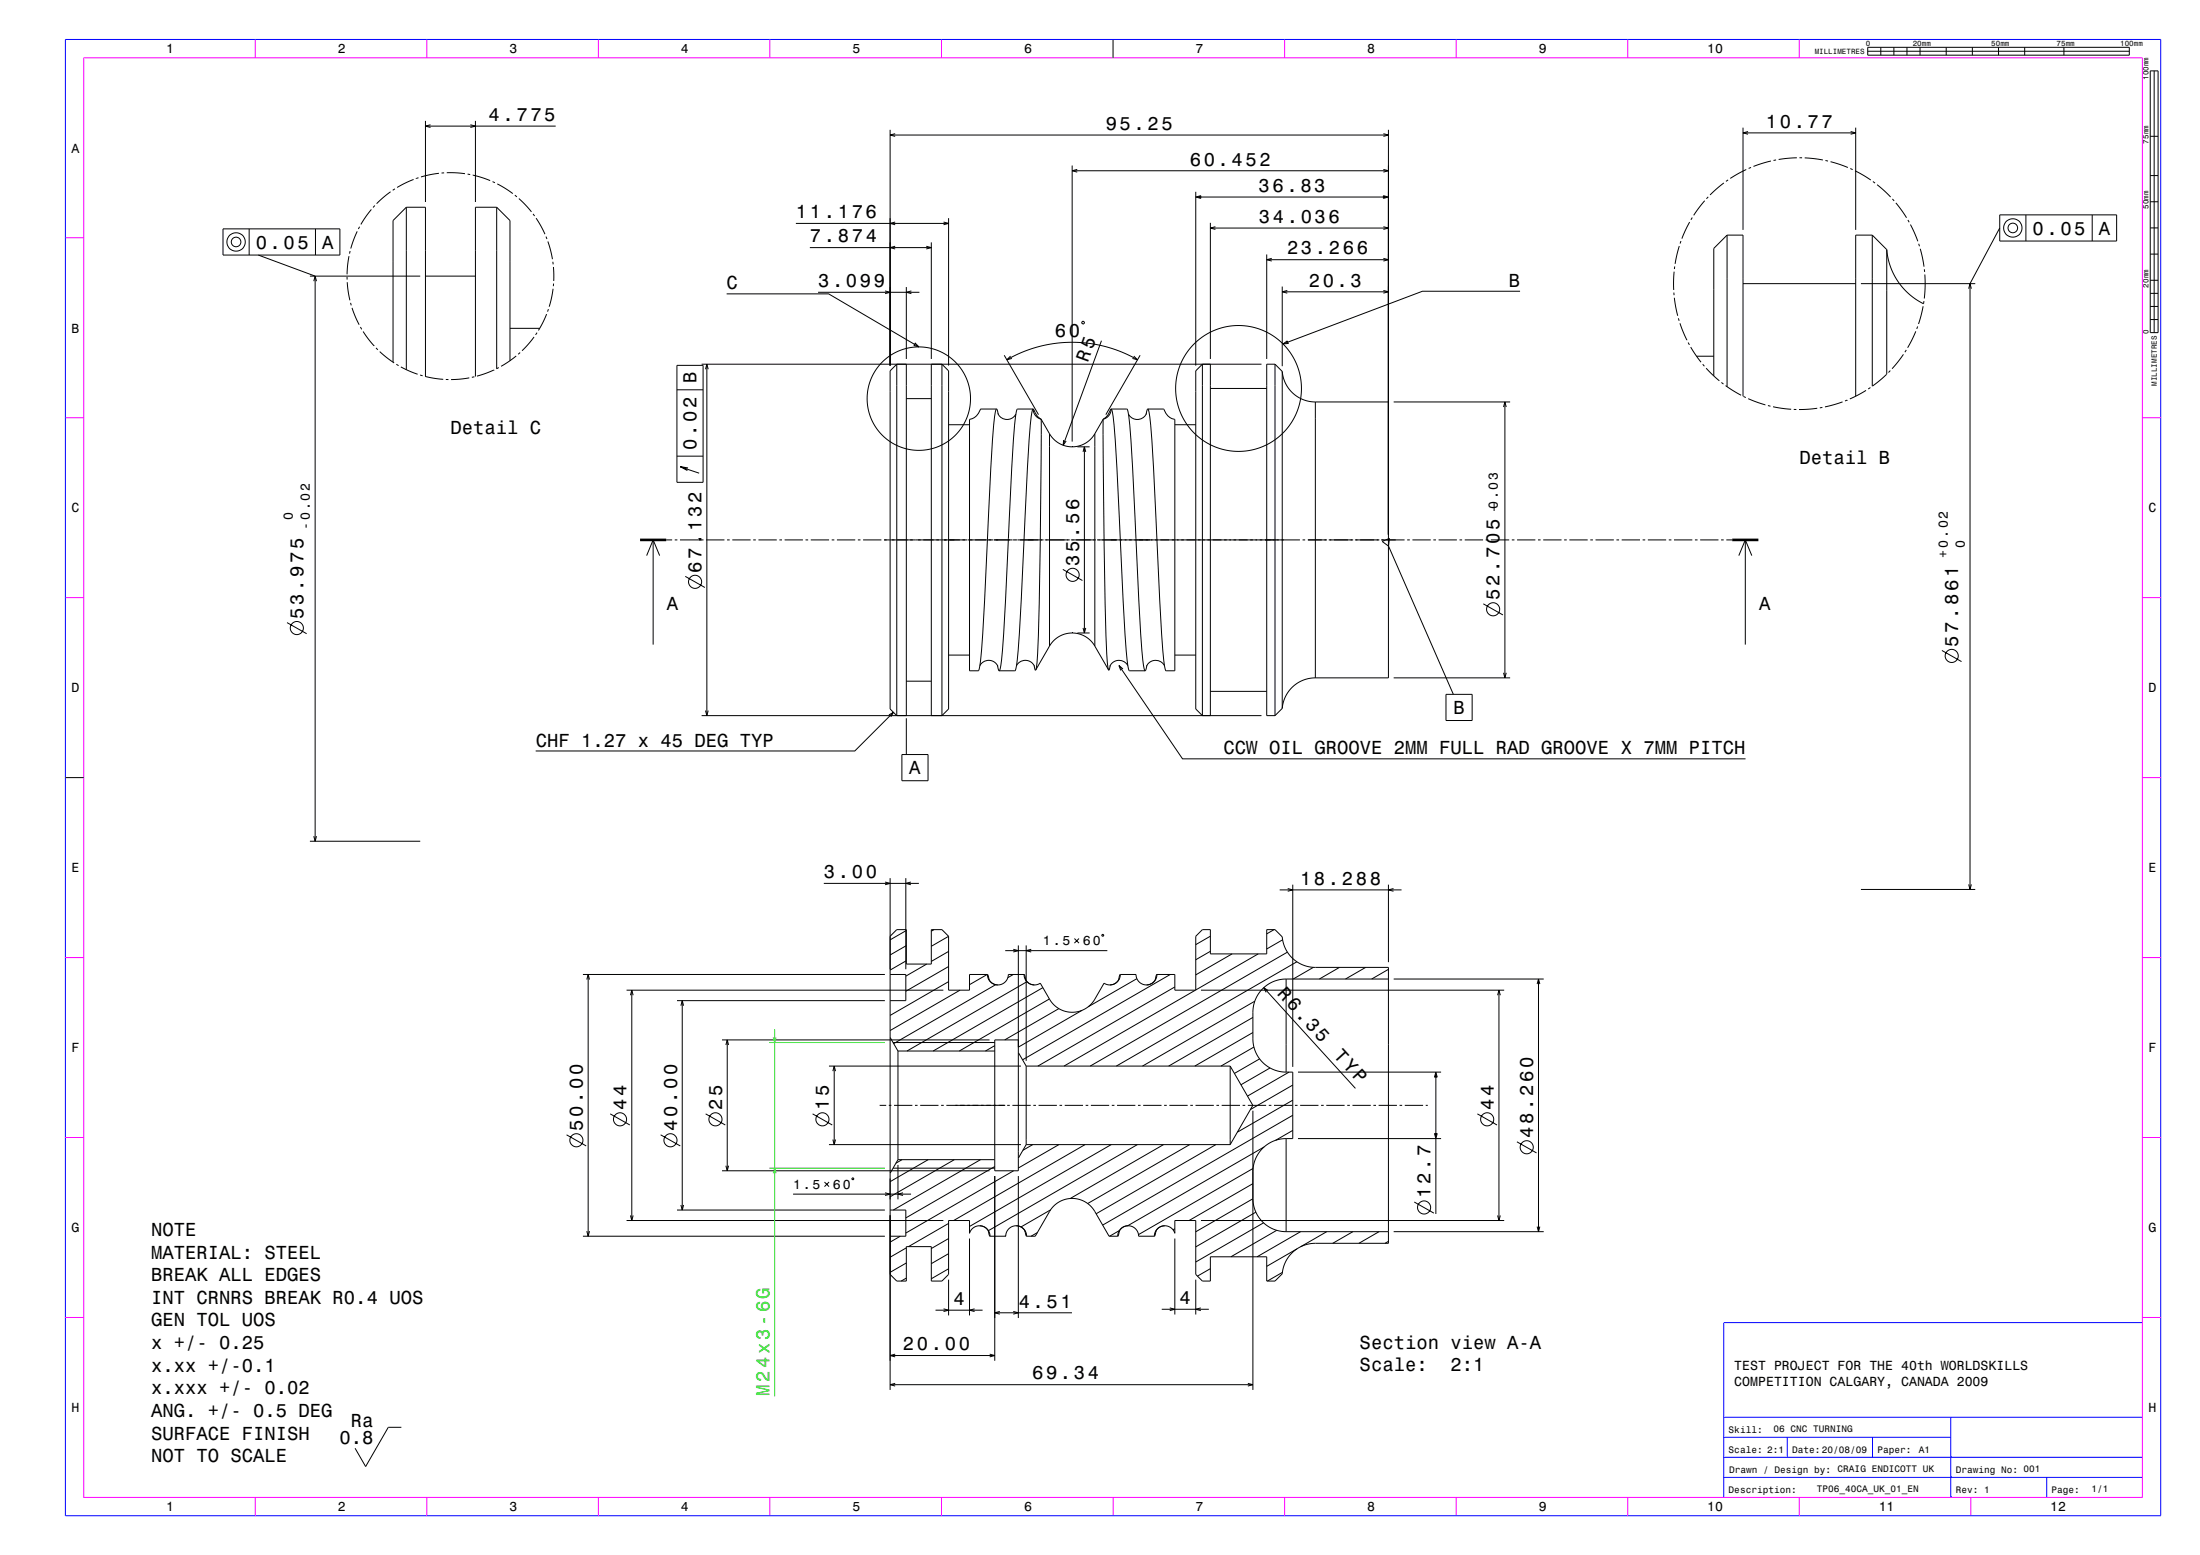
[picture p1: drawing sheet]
<svg xmlns="http://www.w3.org/2000/svg" width="841mm" height="594mm" viewBox="0 0 841 594" stroke-linecap="round" stroke-linejoin="round" font-family="sans-serif">
<g fill="none" stroke="#000" stroke-width=".38">
<path d="M425.5 15.1v7M714 19.6h100M714 18.1h100v3h-100zM719 18.1v3M724 18.1v3M729 18.1v3M734 18.1v3M744 18.1v3M754 18.1v3M764 18.1v3M774 18.1v3M789 18.1v3"/>
<path d="M822 27.1h3v100h-3zM823.5 27.1v100M162.6 46.2v31M162.6 48.2h49.8M164.6 47.7l-2 .5 2 .5M179.8 47.7l1.9 .5-1.9 .5M181.7 46.2v31M340.3 49.6v90.1M340.3 51.6h190.5M342.2 51.1l-1.9 .5 1.9 .5M528.8 51.1l2 .5-2 .5M530.8 49.6v209.4h-28"/>
<path d="M666.3 48.8v39M666.3 50.8h43.1M668.3 50.3l-2 .5 2 .5M707.5 50.3l1.9 .5-1.9 .5M709.4 48.8v39M822 52.1h3M143.3 78.5l-.7 .8M149.3 73.3l-5.3 4.5M151 72.2l-.9 .5M155.3 79.2h7.3v64.6M155.3 79.2v62M155.3 79.2l-5 5.1v54.1"/>
<path d="M158.1 68.6l-6.3 3M160 67.9l-1 .3M167.8 66.2l-6.9 1.4M169.8 66l-1 .1M170.8 66l7 .4M178.8 66.5l.9 .2M180.7 66.9l6.7 2.1M188.3 69.4l.9 .4M189.9 79.2h-8.2v64.6M189.9 79.2l5.1 5.1v53.5M189.9 79.2v61.6M190.1 70.3l5.9 3.7"/>
<path d="M196.8 74.6l.8 .6M198.4 75.9l4.8 5M409.9 63.2v105.5M409.9 65.2h120.9M411.8 64.7l-1.9 .5 1.9 .6M457.1 73.3v66.4M457.1 75.3l1.9-.5v1zM459 75.3h69.8M528.8 64.7l2 .5-2 .6M528.8 74.8l2 .5-2 .5zM651.7 76.7l-4.2 5.6M653 75.2l-.7 .7"/>
<path d="M659 69.9l-5.3 4.6M660.6 68.7l-.8 .6M667.6 64.8l-6.1 3.4M669.4 64l-.9 .4M677 61.5l-6.7 2.1M679 61.1l-1 .2M686.9 60.3l-7 .6M687.9 60.3h1M689.9 60.3l7 .8M697.8 61.3l1 .2M699.8 61.8l6.6 2.2M707.3 64.4l.9 .4"/>
<path d="M709.1 65.2l6.1 3.6M716 69.4l.8 .5M717.6 70.6l5.2 4.7M723.4 76l.7 .8M724.8 77.5l4 5.7M822 67.1h3M822 77.1h3M85.2 87.4h44.7v10h-44.7zM95.2 87.4v10M98.7 97.4l21.8 8.1v215.9M120.6 87.4v10M133.4 97.9l-.7 6.9"/>
<path d="M133.8 95.9l-.2 1M136.6 88.4l-2.5 6.5M137.5 86.6l-.5 .9M142 80l-4 5.7M203.8 81.7l.6 .8M204.9 83.4l3.4 6.1M208.7 90.4l.4 .9M209.4 92.3l1.8 6.7M304.3 85.4h58.3M309.6 94.6h46.4M342.2 94.1l-1.9 .5 1.9 .5M342.2 84.8l-1.9 .6 1.9 .5"/>
<path d="M354.1 94.1l1.9 .5-1.9 .5M356 92.6v44.5M360.7 84.8l1.9 .6-1.9 .5M362.6 83.4v56.3M462.7 85.1v52M462.7 87.1h68.1M464.6 86.6l-1.9 .5 1.9 .5M484.2 97.2v39.9M484.2 99.2h46.6M486.2 98.7l-2 .5 2 .5M528.8 98.7l2 .5-2 .5M528.8 86.6l2 .5-2 .5"/>
<path d="M642 94l-1.6 6.8M642.6 92.1l-.3 .9M645.9 84.8l-3 6.4M646.9 83.1l-.5 .9M660.2 89.8h6.1v61.6M660.2 89.8v57.9M660.2 89.8l-5.1 5.1v48.7M715.7 89.8h-6.3v61.6M715.7 89.8v57.8M715.7 89.8l5.6 5.6M721.3 95.4l.5 3.4 1 3.4 1.4 3.2 1.9 2.9 2.6 3 2.9 2.5 3.7 2.3 .2-1.1M721.3 95.4v47.6"/>
<path d="M729.4 84l.4 .9M730.3 85.8l2.9 6.4M733.5 93.1l.3 1M734.1 95l1.4 6.9M764.5 87.1l-11.4 21.3v231.4M764.5 82.1h44.7v10h-44.7zM774.5 82.1v10M799.8 82.1v10M822 87.1h3M822 97.1h3M118.5 105.5h42.1M120 107.4l.5-1.9 .5 1.9"/>
<path d="M132.7 105.8v1M132.7 107.8l1.1 6.9M134 115.7l.3 1M134.6 117.6l2.7 6.5M162.6 105.5h19.1M209 120l-3.2 6.2M209.7 118.1l-.4 1M211.3 100l.2 1M211.4 110.3l-1.4 6.9M211.6 102l.1 5.3M211.6 108.3l-.1 1M277.8 112.3h39l34.5 20.2"/>
<path d="M312.7 111.7h38.8M338.3 111.1l2 .6-2 .5M346.5 109.7v27.4M348.4 111.1l-1.9 .6 1.9 .5M490.2 109.5v30.4M490.2 111.5h40.6M492.1 111l-1.9 .5 1.9 .5M528.8 111l2 .5-2 .5M581.1 111.3h-37.3l-53.3 20.1M639.9 111.8l.1 1M640 103.8l-.2 7M640.1 113.8l1.3 6.8"/>
<path d="M640.2 101.8l-.1 1M666.3 108.4h43.1M711.4 108.4h43.7M735.2 117l-1.8 6.8M735.6 102.9l.1 1M735.8 104.9l.1 4.4-.3 4.7M752.6 110.3l.5-1.9 .5 1.9M822 107.1h3M822 117.1h3M822 112.1h3M137.8 124.9l.5 .9M138.8 126.6l4.3 5.6"/>
<path d="M143.7 132.9l.7 .7M145.2 134.3l5.5 4.3M151.5 139.2l.9 .5M195 125.4h11.3M197.3 136l-5.7 3.9M198.8 134.7l-.7 .7M204.2 128.7l-4.6 5.3M205.3 127.1l-.6 .8M258.8 139.6h10v44.7h-10zM268.2 139.1h214M270.2 139.1v134.3M346.5 139.1v134.3"/>
<path d="M349.9 131.1l1.4 1.4-1.9-.5zM356 139.1v134.3M360.1 139.1l2.5 2.6v129.2l-2.5 2.5zM383.9 135.7l13.1 22.7M384.9 137.5l5.9-2.9 6.1-2.1 6.1-1.3 6.8-.4 6.5 .4 6.6 1.3 5.9 2 6 3M386.3 136l-1.4 1.5 1.9-.6M413.5 123.1l.7-.3 .3 .6-.6 .4zM421.1 130.2l-14.7 39.9M433.4 136l1.4 1.5-1.9-.6M435.8 135.7l-13.1 22.7M459.7 139.1v134.3l-2.6-2.5v-129.2zM462.7 139.1v134.3"/>
<path d="M487.4 139.1h-3.2v134.3h3.2M487.4 139.1v134.3M487.4 139.1l2.8 2.8M490.5 131.4l1.6-1.2 .4 1zM641.6 121.6l.3 1M642.2 123.5l2.7 6.5M645.4 130.9l.4 .8M646.3 132.6l4 5.8M648.6 136.1h6.5M650.9 139.2l.7 .7M727.6 135.4l-4.3 5.5M728.7 133.7l-.5 .8"/>
<path d="M732.4 126.6l-3.1 6.2M733.1 124.7l-.4 1M822 122.1h3M153.2 140.2l6.5 2.8M160.6 143.3l1 .3M162.5 143.8l6.9 1.1M170.4 145h1M179.4 144.4l-7 .6M181.3 143.9l-.9 .3M188.9 141.3l-6.6 2.4M190.7 140.4l-.9 .5M258.8 148.9h10"/>
<path d="M269.7 141.1l.5-2 .5 2M340.3 141.7l2.5-2.6v134.3l-2.5-2.5zM346.5 152.3h9.5M381 156.3l.6 1.9M381.5 158a3.8 3.8 0 0 0 3.3 2.3 3.8 3.8 0 0 0 3.5-2M395 156.3l-.5 1.1a174.8 174.8 0 0 0-1.7 21.5l-1.3 27a612.3 612.3 0 0 1-2.9 48.4l-.6 2h-6M395 156.3h-6l-.5 1.1a174.4 174.4 0 0 0-1.7 21.4l-1.3 27a611 611 0 0 1-2.9 48.5l-.6 2M395 156.3a4 4 0 0 0 3 3.9M395 156.3a7 7 0 0 0 3 3.9M424.8 156.3a4 4 0 0 1-3.1 3.9M424.8 156.3l.4 1.1a174.8 174.8 0 0 1 1.8 21.5l1.3 27a610.7 610.7 0 0 0 2.8 48.4l.6 2h6.1M424.8 156.3h6l.4 1.1a174.4 174.4 0 0 1 1.8 21.4l1.3 27a609.5 609.5 0 0 0 2.8 48.5l.7 2"/>
<path d="M424.8 156.3h-.1a7 7 0 0 1-3 3.9M438.3 158a3.8 3.8 0 0 1-3.4 2.3 3.8 3.8 0 0 1-3.5-2M438.8 156.3h6a6.4 6.4 0 0 0 4.3 3.9v96.1h-3.4l-.6-2a266.8 266.8 0 0 1-1.8-25l-1.4-31.4a409.1 409.1 0 0 0-2.7-40.5zM438.8 156.3l-.7 2M462.7 148.4h21.5M490.2 141.9l.4 2.2 .8 2.4 1.2 1.9 1.7 1.8 1.8 1.4 2.2 1.1 2.4 .7 2.1 .2M490.2 141.9v128.7M502.8 153.6h28M502.8 153.6v105.4M532.8 153.6h44.5M574.8 155.5l.5-1.9 .5 1.9M575.3 153.6v105.4"/>
<path d="M652.2 140.7l5.1 4.8M658.1 146.1l.8 .6M659.7 147.3l5.9 3.7M666.5 151.5l.9 .4M668.3 152.3l6.6 2.4M675.8 154.9l1 .3M677.8 155.4l6.9 1M685.7 156.4h1M694.7 156l-7 .5M696.7 155.6l-1 .2M704.4 153.5l-6.7 2M706.2 152.8l-.9 .4"/>
<path d="M713.3 149.2l-6.1 3.2M715 148.1l-.8 .5M721.2 143l-5.4 4.5M722.6 141.6l-.7 .7M258.8 174.3h10M260 178.3l3 .5M262.8 179.8l-2.8-1.5 7.3 2.5M362.6 162.3h8M370.6 160.2a6.6 6.6 0 0 0 4.4-3.9h6l-.5 1.1a174.7 174.7 0 0 0-1.7 21.5l-1.3 27.1a609.3 609.3 0 0 1-2.9 48.3l-.6 2h-3.4zM398 160.2v15a1603.3 1603.3 0 0 1-1.6 77.9l-.4 2.8M398 160.2l3.2 5.5M401.2 165.7l1.7 2.2 2 1.5 2.3 .9 2.4 .4 2.5-.2 2.6-1 2-1.5 1.8-2.3"/>
<path d="M401.2 165.7v81.1M406.6 168.1l-.2 2 1.2-1.6M411.9 170.7h4.6M414 172.6l.5-1.9 .6 1.9M414.5 170.7v71.1M418.5 165.7v81.1M421.7 160.2v15a1607.6 1607.6 0 0 0 1.6 77.9l.5 2.8M421.7 160.2l-3.2 5.5M449.1 162.3h8M247.2 212.3l2.5-6 2.5 6M249.7 206.3v40M254.7 206.3h2.2"/>
<path d="M257.9 206.3h1M259.9 206.3h7M267.9 206.3h1M269.9 206.3h7M277.9 206.3h1M279.9 206.3h7M287.9 206.3h1M289.9 206.3h7M297.9 206.3h1M299.9 206.3h7M307.9 206.3h1M309.9 206.3h7"/>
<path d="M317.9 206.3h1M319.9 206.3h7M327.9 206.3h1M329.9 206.3h7M337.9 206.3h31.8M369.9 206.3h9.8M379.9 206.3h7M387.1 206.3h1.8M389.1 206.3h9.8M399.4 206.3h9.5M406.3 217.5l7.5 4.3M409.4 206.3h9.5"/>
<path d="M419.4 206.3h77.5M497.9 206.3h1M499.9 206.3h7.4M507.9 206.3h9.4M517.9 206.3h9.4M527.9 206.3h9M528.4 206.9l2.7-1.2-.3 3zM530.8 208.7l24.8 56.6M537.9 206.3h1M539.9 206.3h7M547.9 206.3h1M549.9 206.3h7"/>
<path d="M557.9 206.3h1M559.9 206.3h7M567.9 206.3h1M569.9 206.3h7M577.9 206.3h1M579.9 206.3h7M587.9 206.3h1M589.9 206.3h7M597.9 206.3h1M599.9 206.3h7M607.9 206.3h1M609.9 206.3h7"/>
<path d="M617.9 206.3h1M619.9 206.3h7M627.9 206.3h1M629.9 206.3h7M637.9 206.3h1M639.9 206.3h7M647.9 206.3h1M649.9 206.3h7M657.9 206.3h1M659.9 206.3h2.3M664.7 212.3l2.5-6 2.5 6M667.2 206.3v40"/>
<path d="M109.7 237.9l7.5 4.2M262 220.2l7.5 4.2M414 239.9l.5 1.9 .6-1.9M567 230.7l7.5 4.2M362.6 250.3h8M374.6 254.3a3.8 3.8 0 0 1 3.5-2 3.8 3.8 0 0 1 3.4 2.3M381.3 254.3l.7 2M382 256.3h.1M388.6 254.3a3.8 3.8 0 0 1 3.5-2 3.8 3.8 0 0 1 3.4 2.3M395.3 254.3l.4 1.6h.3M401.2 246.8l1.7-2.1 1.9-1.5 2.6-1.1 2.4-.3 2.8 .4 2.3 1 1.9 1.5 1.7 2.1M401.2 246.8l-5.2 9.1"/>
<path d="M411.9 241.8h4.6M418.5 246.8l5.3 9.1M424.4 254.3l-.4 1.6h-.2M427.8 254.3l24.3 35.6h215.2M429.3 255.6l-1.5-1.3 .6 1.9M431.2 254.3a3.8 3.8 0 0 0-3.6-2 3.8 3.8 0 0 0-3.3 2.3M437.8 256.3h.1M438.4 254.3l-.6 2M445.2 254.3a3.8 3.8 0 0 0-3.6-2 3.8 3.8 0 0 0-3.3 2.3M449.1 250.3h8M502.8 259l-2.4 .2-2.2 .7-2 1-2 1.5-1.5 1.6-1.3 2.2-.8 2.1-.4 2.3M532.8 259h44.5"/>
<path d="M574.8 257l.5 2 .5-2M742.4 248.5l7.5 4.3M268.2 273.4h214M269.7 271.5l.5 1.9 .5-1.9M339.8 273.1l1.7-1-.9 1.8M341.5 272.1l-14.7 14.8h-122M346.5 274.4v13.9M346.5 260.2h9.5M462.7 264.1h21.5M490.2 270.6l-2.8 2.8M552.8 265.3h10v10h-10zM25 297.1h7"/>
<path d="M344.8 288.3h10v10h-10zM120 319.5l.5 1.9 .5-1.9M118.5 321.4h42.1M314.9 337.5h36.4M338.3 337l2 .5-2 .5M340.3 335.5v195.5M346.3 335.5v34.8M348.2 337l-1.9 .5 1.9 .5M489.2 340h46.6M492.3 339.5l1.9 .5-1.9 .5M494.2 338v69.6M530.8 338v29.6"/>
<path d="M532.7 339.5l-1.9 .5 1.9 .5M711.4 339.8h43.7M752.6 337.9l.5 1.9 .5-1.9M340.3 357.7l2.5-2.5h3.7v13.1h9.5v-13.1h4.1l2.5 2.5M346.5 355.5l-6.2 3.6M357.1 355.2l-1.1 .6M362.6 357.7l-6.6 3.8M362.6 357.7v20.6h8v-6h6.9M410.7 358.6l1.8 1.7M412.5 358.6l-1.8 1.7M421.2 357.2l.5-.2 .2 .5-.5 .2zM462.7 357.7l-5.6 3.2"/>
<path d="M487.1 355.2l-2.9 1.6M490.3 359l-6.1 3.6M222.8 372.3h115.5M224.3 374.2l.5-1.9 .6 1.9M224.8 372.3v100M239.5 378.3h121.1M241.5 378.3v88M340.3 372.3h6v10h-6M346.5 367l-6.2 3.6M346.5 361.3l-6.2 3.5M354.3 368.3l-8 4.6M362.6 375l-22.3 12.9"/>
<path d="M362.6 369.3l-16.3 9.4M362.6 363.5l-6.6 3.8M367 378.3l-26.7 15.4M377.4 372.3l-6.8 3.9M377.5 372.3a4 4 0 0 0 4 4M377.5 372.3l.6 2M378 374a3.7 3.7 0 0 0 3.5 2.3M380.6 376.2l-39 22.5M384.3 363.2h39M387.4 362.7l1.9 .5-1.9 .5M387.4 372.3l-2.1 1.2M389.3 361.2v86.1h-9v-50h9"/>
<path d="M391.5 372.3h-6a4 4 0 0 1-4 4M391.5 372.3a4 4 0 0 0 4 4M391.5 372.3l.6 2M392 374l.1 .2a3.8 3.8 0 0 0 3.4 2.1M392.3 361.2v44.1M392.6 375.1l-45.9 26.4M394.2 362.7l-1.9 .5 1.9 .5M395.5 376.3l2.2-.7 3.9 6.8 2.4 2.5 2.9 1.4 3 .4 3.2-.5 2.6-1.4 2.5-2.5 3.9-6.7 2.2 .7M398.7 377.3l-42 24.2M427.8 374l-.1 .2a3.8 3.8 0 0 1-3.4 2.1M428.3 372.3a4 4 0 0 1-4 4M428.3 372.3h6a4 4 0 0 0 4 4"/>
<path d="M428.3 372.3l-.7 2M434.6 373.9l-18.6 10.8M441.8 374a3.7 3.7 0 0 1-3.5 2.3M442.3 372.3a4 4 0 0 1-4 4M442.3 372.3h6.8v6h8v-20.6l2.6-2.5h3v9.2h21.5v-9.2h3.2l2.8 2.7 .8 3.7 2.1 3.4 2.7 2.5 3 1.4 3.9 .7h28.1v105.4h-28.2l-3.7 .6-3.3 1.7-2.6 2.4-1.9 3.2-.9 3.8-2.8 2.7h-3.2v-9.2h-21.5v9.2h-3l-2.6-2.5v-20.6h-8v4.9a4 4 0 0 0-3.8-2.9M442.3 372.3l-.7 2M447.4 372.3l-56.5 32.6M449.1 377.1l-52.3 30.2M457 378.3l-50.2 29M459.1 378.3h115.9M462.7 363.4l-5.6 3.3M471 364.4l-13.9 8"/>
<path d="M481 364.4l-23.9 13.8M483.1 377.3l35.1 38.5M484.8 378.4l-1.7-1.1 .9 1.8M491.7 374l-2.5 .3-2.4 .7-2.2 1.2-1.9 1.6-1.6 1.9-1.2 2.2-.7 2.4-.2 2.4v11.4l.6 2.7 1 2.3 1.9 2.6 2.8 2.2 3 1.2 3.4 .5M491.7 374h39.1M491.7 374v35.6M492.2 363.8l-75.4 43.5M495.8 367.4l-69 39.9M502.1 369.6l-7.7 4.4M512.1 369.6l-7.7 4.4M522.1 369.6l-7.7 4.4M530.8 370.3l-6.4 3.7"/>
<path d="M532.8 374h57.3M573 378.3v88M587.6 376l.5-2 .6 2M588.1 374v96.6M241 380.2l.5-1.9 .5 1.9M258.8 382.3h79.5M260.3 384.2l.5-1.9 .5 1.9M260.8 382.3v80M276 397.3h102.3M277.5 399.2l.5-1.9 .5 1.9M278 397.3v50M340.3 396.3l3 5.2"/>
<path d="M341.4 398.3h38.9M380.3 399.5l-3.6 2M401.2 381.7l-34.5 19.8M404.8 385.3l-20.7 12M413.7 386l-24.4 14.1M479 394.5l-22.2 12.8M479 388.7l-32.2 18.6M479.7 382.5l-42.9 24.8M572.5 380.2l.5-1.9 .5 1.9M316.9 407.3h73.4M318.4 409.2l.5-1.9 .5 1.9M318.9 407.3v30"/>
<path d="M343.3 401.5v41.5M343.3 401.5h37M389.3 402.1l3 5.2M392.3 407.3h78M392.3 407.3v30M470.3 407.3l8.6 15-8.6 15M470.3 407.3v30M479.4 400l-12.6 7.3M481.5 404.5l-9.6 5.6M485.5 408l-11.1 6.4M491.7 409.6h2.5v25.4h-2.5M492.8 409.6l-15.9 9.2"/>
<path d="M494.2 414.5l-16.2 9.4M496.2 409.6h54.7M548.9 411.5v21.6M548.9 409.6l.5 1.9h-1zM216.6 433.6l7.5 4.2M233.3 425.5l7.5 4.3M252.6 433.6l7.5 4.2M269.8 425.5l7.5 4.3M310.6 425.5l7.5 4.3M316.9 437.3h73.4M318.4 435.4l.5 1.9 .5-1.9M336.3 422.3h2.5"/>
<path d="M339.8 422.3h1M341.8 422.3h7M349.8 422.3h1M351.8 422.3h7M359.8 422.3h1M361.8 422.3h22.5M385 422.3h1M387 422.3h7M392.3 437.3h78M392.3 437.3l-3 5.2M394.8 437.3l-3.8 2.2M395 422.3h1"/>
<path d="M397 422.3h7M404.8 437.3l-15.5 8.9M405 422.3h1M407 422.3h7M414.8 437.3l-50.2 29M415 422.3h1M417 422.3h7M424.8 437.3l-54.2 31.3M425 422.3h1M427 422.3h7M434.8 437.3l-56.9 32.9M435 422.3h1"/>
<path d="M437 422.3h7M444.8 437.3l-35.7 20.6M445 422.3h1M447 422.3h7M454.8 437.3l-39 22.5M455 422.3h1M457 422.3h7M464.8 437.3l-45.8 26.4M465 422.3h1M467 422.3h7M475 422.3h1M477 422.3h7"/>
<path d="M479 424.3v106.7M483.2 438.2l-52.1 30.1M485 422.3h1M487 422.3h7M491.7 435l-2.5 .2-2.4 .8-2.2 1.1-1.9 1.6-1.6 2-1.2 2.2-.7 2.4-.2 2.4M491.7 435v35.6M494.2 431.9l-6.5 3.7M494.2 426.1l-72.7 41.9M494.2 420.3l-21.2 12.2M495 422.3h1M496.2 435h54.7M497 422.3h7"/>
<path d="M505 422.3h1M507 422.3h7M515 422.3h1M517 422.3h7M525 422.3h1M527 422.3h7M535 422.3h1M537 422.3h7M545 422.3h.8M548.4 433.1h1l-.5 1.9zM548.9 435v28.8M564.8 425.5l7.5 4.3"/>
<path d="M579.9 436.2l7.5 4.3M276 447.3h102.3M277.5 445.4l.5 1.9 .5-1.9M303.2 456.2h45.1M315.2 451.6l1.7 1.7M316.9 451.6l-1.7 1.7M325.7 450.2l.4-.2 .3 .5-.5 .2zM338.3 455.7l2 .5-2 .5M341.4 446.3h38.9M343.3 445v13.2M343.3 443l-3 5.2M343.3 443h37"/>
<path d="M344.8 443l-2.3 1.4M345.2 455.7l-1.9 .5 1.9 .5M354.8 443l-14.5 8.4M364.8 443l-24.5 14.2M374.8 443l-33.3 19.3M380.3 445.7l-34 19.6M380.3 449.3v70.6M387.5 447.3l-41.2 23.8M389.3 449.3v54.2M479 457.9l.2 2.4 .6 2.2 1.2 2.2 1.5 2 1.9 1.6 2.4 1.3 2.4 .7 2.5 .3M479 452.2l-24.4 14.1M479 458l-21.9 12.6"/>
<path d="M479 446.4l-43.8 25.3M540.7 459.2l7.5 4.3M222.8 472.3h115.5M224.3 470.4l.5 1.9 .6-1.9M239.5 466.3h121.1M241 464.4l.5 1.9 .5-1.9M258.8 462.3h79.5M260.3 460.4l.5 1.9 .5-1.9M340.3 462.3h6v10h-6M344.2 472.3l-3.9 2.2M346.5 476.7l-6.2 3.6M362.6 479l-6.6 3.8"/>
<path d="M362.6 473.2l-6.6 3.8M362.6 467.4l-15.3 8.9M370.6 473.2v29.3M374.5 468.3a4 4 0 0 0-3.9 2.9v-4.9h-8v20.6l-2.5 2.5h-4.1v-13.1h-9.5v13.1h-3.7l-2.5-2.5M374.5 468.3a4 4 0 0 1 4 4M374.5 468.3l2 .6 1.5 1.7M377.8 470.3l.7 2M384.5 472.1l-.3 .2M388.5 468.3a4 4 0 0 0-4 4h-6M388.5 468.3a4 4 0 0 1 4 4M388.5 468.3l1.3 .2a3.7 3.7 0 0 1 2.2 2.1M391.8 470.3l.7 2"/>
<path d="M392.5 472.3h3.3l5.6-9.8 2-2.3 3-1.7 3.4-.6 3.5 .5 3 1.8 2 2.2 5.7 9.9h3.3M396.6 470.9l-2.4 1.4M401.6 462.2l-11.3 6.5M427.9 470.3l-.6 2M427.9 470.1l-3.7 2.2M431.3 468.3a4 4 0 0 1 4 4h6M431.3 468.3a4 4 0 0 0-4 4M431.3 468.3l-1.3 .2a3.7 3.7 0 0 0-2.2 2.1M441.9 470.3l-.6 2M445.3 468.3l-2.1 .6-1.4 1.7M445.3 468.3a4 4 0 0 0-4 4M449.1 469.4l-.7 .4"/>
<path d="M449.1 473.2v29M459.1 466.3h115.9M480.1 463.1l-23 13.3M483 467.2l-25.9 14.9M488.1 470l-17.5 10.2M491.7 470.6h39.1M495.8 477.1l-11.6 6.7M497.2 470.6l-16.6 9.6M507.2 470.6l-10 5.7M517.2 470.6l-7.7 4.4M527.2 470.6l-7.7 4.4M530.8 474.3l-1.3 .7"/>
<path d="M532.8 470.6h57.3M572.5 464.4l.5 1.9 .5-1.9M587.6 468.6l.5 2 .6-2M346.5 488.3l-2 1.1M346.5 482.5l-6.2 3.6M362.6 484.7l-6.6 3.8M362.6 488.9v13.6M447.2 499.7l1.9 .5-1.9 .5M457.1 488.9v13.3M459 499.7l-1.9 .5 1.9 .5M462.7 484.7l-4.9 2.8M490.2 486.1l-5.7 3.3"/>
<path d="M340.3 517.9h40M342.2 517.4l-1.9 .5 1.9 .5M357.6 500.5h18M360.7 500l1.9 .5-1.9 .6M372.6 500l-2 .5 2 .6M378.3 517.4l2 .5-2 .5M380.3 501.5h29.5M382.2 501l-1.9 .5 1.9 .6M387.4 501l1.9 .5-1.9 .6M444.1 500.2h18M340.3 529h138.7M342.2 528.5l-1.9 .5 1.9 .5"/>
<path d="M477 528.5l2 .5-2 .5M153.4 545.3h-5l-8.6 15-4.1-7"/>
<circle cx="90.2" cy="92.4" r="3.5"/>
<circle cx="90.3" cy="92.4" r="1.83"/>
<circle cx="769.5" cy="87.1" r="3.5"/>
<circle cx="769.5" cy="87.1" r="1.83"/>
<circle cx="351.3" cy="152.3" r="19.8"/>
<circle cx="473.5" cy="148.4" r="24"/>
<circle cx="410" cy="219.6" r="2.51"/>
<circle cx="113.5" cy="239.9" r="2.51"/>
<circle cx="265.7" cy="222.3" r="2.51"/>
<circle cx="570.8" cy="232.8" r="2.51"/>
<circle cx="746.1" cy="250.6" r="2.51"/>
<circle cx="220.3" cy="435.6" r="2.51"/>
<circle cx="237" cy="427.6" r="2.51"/>
<circle cx="256.3" cy="435.6" r="2.51"/>
<circle cx="273.5" cy="427.6" r="2.51"/>
<circle cx="314.4" cy="427.6" r="2.51"/>
<circle cx="568.5" cy="427.6" r="2.51"/>
<circle cx="583.6" cy="438.3" r="2.51"/>
<circle cx="544.4" cy="461.3" r="2.51"/>
</g>
<path d="M25 15.1h801v564h-801zM819 505.3h-160v66.8M659 556.8h160M659 549.1h86.8M659 541.5h160M683.2 549.1v7.7M715.8 549.1v7.7M745.8 541.5v30.6M659 564.4h160M782.4 564.4v7.7" fill="none" stroke="#00f" stroke-width=".38"/>
<g fill="none" stroke="#f0f" stroke-width=".38">
<path d="M97.6 15.1v7M163.2 15.1v7M228.8 15.1v7M294.3 15.1v7M359.9 15.1v7M491.1 15.1v7M556.7 15.1v7M622.3 15.1v7M687.8 15.1v7M32 22.1h787v550h-787zM25 90.8h7M25 159.6h7"/>
<path d="M819 159.6h7M25 228.3h7M819 228.3h7M819 297.1h7M25 365.8h7M819 365.8h7M25 434.6h7M819 434.6h7M25 503.3h7M819 503.3h7M97.6 572.1v7M163.2 572.1v7"/>
<path d="M228.8 572.1v7M294.3 572.1v7M359.9 572.1v7M425.5 572.1v7M491.1 572.1v7M556.7 572.1v7M622.3 572.1v7M687.8 572.1v7M753.4 572.1v7"/>
</g>
<g fill="#000">
<path d="M457.1 75.3l1.9-.5v1z" fill-rule="evenodd"/>
<path d="M528.8 74.8l2 .5-2 .5z" fill-rule="evenodd"/>
<path d="M409.7 170.5h.4v.4h-.4z" fill-rule="evenodd"/>
<path d="M530.6 206.1h.4v.4h-.4z" fill-rule="evenodd"/>
<path d="M409.7 241.6h.4v.4h-.4z" fill-rule="evenodd"/>
<path d="M548.9 409.6l.5 1.9h-1z" fill-rule="evenodd"/>
<path d="M548.4 433.1h1l-.5 1.9z" fill-rule="evenodd"/>
</g>
<path d="M294.1 398.3h44.2M295.6 396.4l.5 1.9 .5-1.9M296.1 393.3v140.1M294.1 446.3h44.2M295.6 448.2l.5-1.9 .5 1.9" fill="none" stroke="#16de12" stroke-width=".38"/>
<path d="M244.7 206.3h10M662.2 206.3h10" fill="none" stroke="#000" stroke-width="1" stroke-linecap="butt"/>
<g font-size="7.2">
<text x="186.7" y="46.2">4.775</text>
<text x="422.7" y="49.6">95.25</text>
<text x="675" y="48.8">10.77</text>
<text x="454.8" y="63.2">60.452</text>
<text x="481.1" y="73.3">36.83</text>
<text x="304.3" y="83.4">11.176</text>
<text x="481.2" y="85.1">34.036</text>
<text x="777" y="89.6">0.05</text>
<text x="802.3" y="89.6">A</text>
<text x="97.8" y="94.9">0.05</text>
<text x="123.1" y="94.9">A</text>
<text x="309.6" y="92.6">7.874</text>
<text x="492" y="97.2">23.266</text>
<text x="277.8" y="110.6">C</text>
<text x="312.7" y="109.7">3.099</text>
<text x="500.3" y="109.5">20.3</text>
<text x="576.8" y="109.6">B</text>
<text x="403.2" y="128.8">60</text>
<text x="415.9" y="138.6" transform="rotate(-70 415.9 138.6)">R5</text>
<text x="266.3" y="146.4" transform="rotate(-90 266.3 146.4)">B</text>
<text x="172.2" y="166">Detail C</text>
<text x="266.3" y="171.8" transform="rotate(-90 266.3 171.8)">0.02</text>
<text x="687.9" y="177.4">Detail B</text>
<text x="268.2" y="218.8" transform="rotate(-90 268.2 218.8)">67.132</text>
<text x="412.5" y="216.1" transform="rotate(-90 412.5 216.1)">35.56</text>
<text x="254.9" y="232.9">A</text>
<text x="573.3" y="229.3" transform="rotate(-90 573.3 229.3)">52.705</text>
<text x="672.5" y="232.9">A</text>
<text x="116" y="236.4" transform="rotate(-90 116 236.4)">53.975</text>
<text x="748.6" y="247.1" transform="rotate(-90 748.6 247.1)">57.861</text>
<text x="555.6" y="272.8">B</text>
<text x="204.8" y="285.2">CHF 1.27 x 45 DEG TYP</text>
<text x="467.8" y="288.2">CCW OIL GROOVE 2MM FULL RAD GROOVE X 7MM PITCH</text>
<text x="347.6" y="295.8">A</text>
<text x="314.9" y="335.5">3.00</text>
<text x="497" y="338">18.288</text>
<text x="488" y="379.7" transform="rotate(48 488 379.7)">R6.35</text>
<text x="509.5" y="403.4" transform="rotate(48 509.5 403.4)">TYP</text>
<text x="239.5" y="424.1" transform="rotate(-90 239.5 424.1)">44</text>
<text x="276" y="424.1" transform="rotate(-90 276 424.1)">25</text>
<text x="316.9" y="424.1" transform="rotate(-90 316.9 424.1)">15</text>
<text x="571" y="424.1" transform="rotate(-90 571 424.1)">44</text>
<text x="222.8" y="432.1" transform="rotate(-90 222.8 432.1)">50.00</text>
<text x="258.8" y="432.1" transform="rotate(-90 258.8 432.1)">40.00</text>
<text x="586.1" y="434.8" transform="rotate(-90 586.1 434.8)">48.260</text>
<text x="546.9" y="457.8" transform="rotate(-90 546.9 457.8)">12.7</text>
<text x="57.8" y="472.2">NOTE</text>
<text x="57.8" y="480.8">MATERIAL: STEEL</text>
<text x="57.8" y="489.5">BREAK ALL EDGES</text>
<text x="57.8" y="498.1">INT CRNRS BREAK R0.4 UOS</text>
<text x="364.5" y="498.5">4</text>
<text x="389.4" y="499.5">4.51</text>
<text x="450.9" y="498.2">4</text>
<text x="57.8" y="506.8">GEN TOL UOS</text>
<text x="57.8" y="515.4">x +/- 0.25</text>
<text x="345.2" y="515.9">20.00</text>
<text x="519.8" y="515.2">Section view A-A</text>
<text x="57.8" y="524">x.xx +/-0.1</text>
<text x="394.5" y="527">69.34</text>
<text x="519.8" y="523.9">Scale:</text>
<text x="554.5" y="523.9">2:1</text>
<text x="57.8" y="532.7">x.xxx +/- 0.02</text>
<text x="57.8" y="541.3">ANG. +/- 0.5 DEG</text>
<text x="134.1" y="545.3">Ra</text>
<text x="57.8" y="550">SURFACE FINISH</text>
<text x="129.8" y="551.8">0.8</text>
<text x="57.8" y="558.6">NOT TO SCALE</text>
</g>
<text font-size="7.2" fill="#16de12" x="294.1" y="533.4" transform="rotate(-90 294.1 533.4)">M24x3-6G</text>
<g font-size="5">
<text x="63.6" y="20.4">1</text>
<text x="129.2" y="20.4">2</text>
<text x="194.7" y="20.4">3</text>
<text x="260.3" y="20.4">4</text>
<text x="325.9" y="20.4">5</text>
<text x="391.5" y="20.4">6</text>
<text x="457.1" y="20.4">7</text>
<text x="522.7" y="20.4">8</text>
<text x="588.2" y="20.4">9</text>
<text x="652.6" y="20.4">10</text>
<text x="27.3" y="58.3">A</text>
<text x="27.3" y="127">B</text>
<text x="27.3" y="195.8">C</text>
<text x="572.5" y="195.2" transform="rotate(-90 572.5 195.2)">–</text>
<text x="572.5" y="194.5" transform="rotate(-90 572.5 194.5)">0.03</text>
<text x="821.3" y="195.8">C</text>
<text x="112" y="198.7" transform="rotate(-90 112 198.7)">0</text>
<text x="118.5" y="202.4" transform="rotate(-90 118.5 202.4)">-0.02</text>
<text x="751.1" y="209.3" transform="rotate(-90 751.1 209.3)">0</text>
<text x="744.6" y="213.1" transform="rotate(-90 744.6 213.1)">+0.02</text>
<text x="27.3" y="264.5">D</text>
<text x="821.3" y="264.5">D</text>
<text x="27.3" y="333.3">E</text>
<text x="821.3" y="333.3">E</text>
<text x="398.7" y="361.2">1.5</text>
<text x="414" y="361.2">60</text>
<text x="27.3" y="402">F</text>
<text x="821.3" y="402">F</text>
<text x="303.2" y="454.2">1.5</text>
<text x="318.4" y="454.2">60</text>
<text x="27.3" y="470.8">G</text>
<text x="821.3" y="470.8">G</text>
<text x="663" y="523.3">TEST PROJECT FOR THE 40th WORLDSKILLS</text>
<text x="663" y="529.4">COMPETITION CALGARY, CANADA 2009</text>
<text x="27.3" y="539.5">H</text>
<text x="821.3" y="539.5">H</text>
<text x="63.6" y="577.4">1</text>
<text x="129.2" y="577.4">2</text>
<text x="194.7" y="577.4">3</text>
<text x="260.3" y="577.4">4</text>
<text x="325.9" y="577.4">5</text>
<text x="391.5" y="577.4">6</text>
<text x="457.1" y="577.4">7</text>
<text x="522.7" y="577.4">8</text>
<text x="588.2" y="577.4">9</text>
<text x="652.6" y="577.4">10</text>
<text x="718.2" y="577.4">11</text>
<text x="783.8" y="577.4">12</text>
</g>
<g font-size="3.6">
<text x="660.8" y="547.4">Skill:</text>
<text x="678" y="547">06 CNC TURNING</text>
<text x="660.8" y="555">Scale: 2:1</text>
<text x="685.1" y="555">Date:20/08/09</text>
<text x="717.7" y="555">Paper:</text>
<text x="733.5" y="555">A1</text>
<text x="661" y="562.7">Drawn / Design by: CRAIG ENDICOTT UK</text>
<text x="747.7" y="562.7">Drawing No: 001</text>
<text x="660.8" y="570.3">Description:</text>
<text x="694.5" y="570">TP06_40CA_UK_01_EN</text>
<text x="747.7" y="570.3">Rev: 1</text>
<text x="784.3" y="570.3">Page:</text>
<text x="799.5" y="570">1/1</text>
</g>
<g font-size="2.9">
<text x="713.3" y="17.4">0</text>
<text x="731.2" y="17.4">20mm</text>
<text x="761.2" y="17.4">50mm</text>
<text x="786.2" y="17.4">75mm</text>
<text x="810.5" y="17.4">100mm</text>
<text x="693.7" y="20.6">MILLIMETRES</text>
<text x="821.3" y="30.5" transform="rotate(-90 821.3 30.5)">100mm</text>
<text x="821.3" y="54.9" transform="rotate(-90 821.3 54.9)">75mm</text>
<text x="821.3" y="79.9" transform="rotate(-90 821.3 79.9)">50mm</text>
<text x="821.3" y="109.9" transform="rotate(-90 821.3 109.9)">20mm</text>
<text x="821.3" y="127.8" transform="rotate(-90 821.3 127.8)">0</text>
<text x="824.5" y="147.3" transform="rotate(-90 824.5 147.3)">MILLIMETRES</text>
</g>
</svg>
